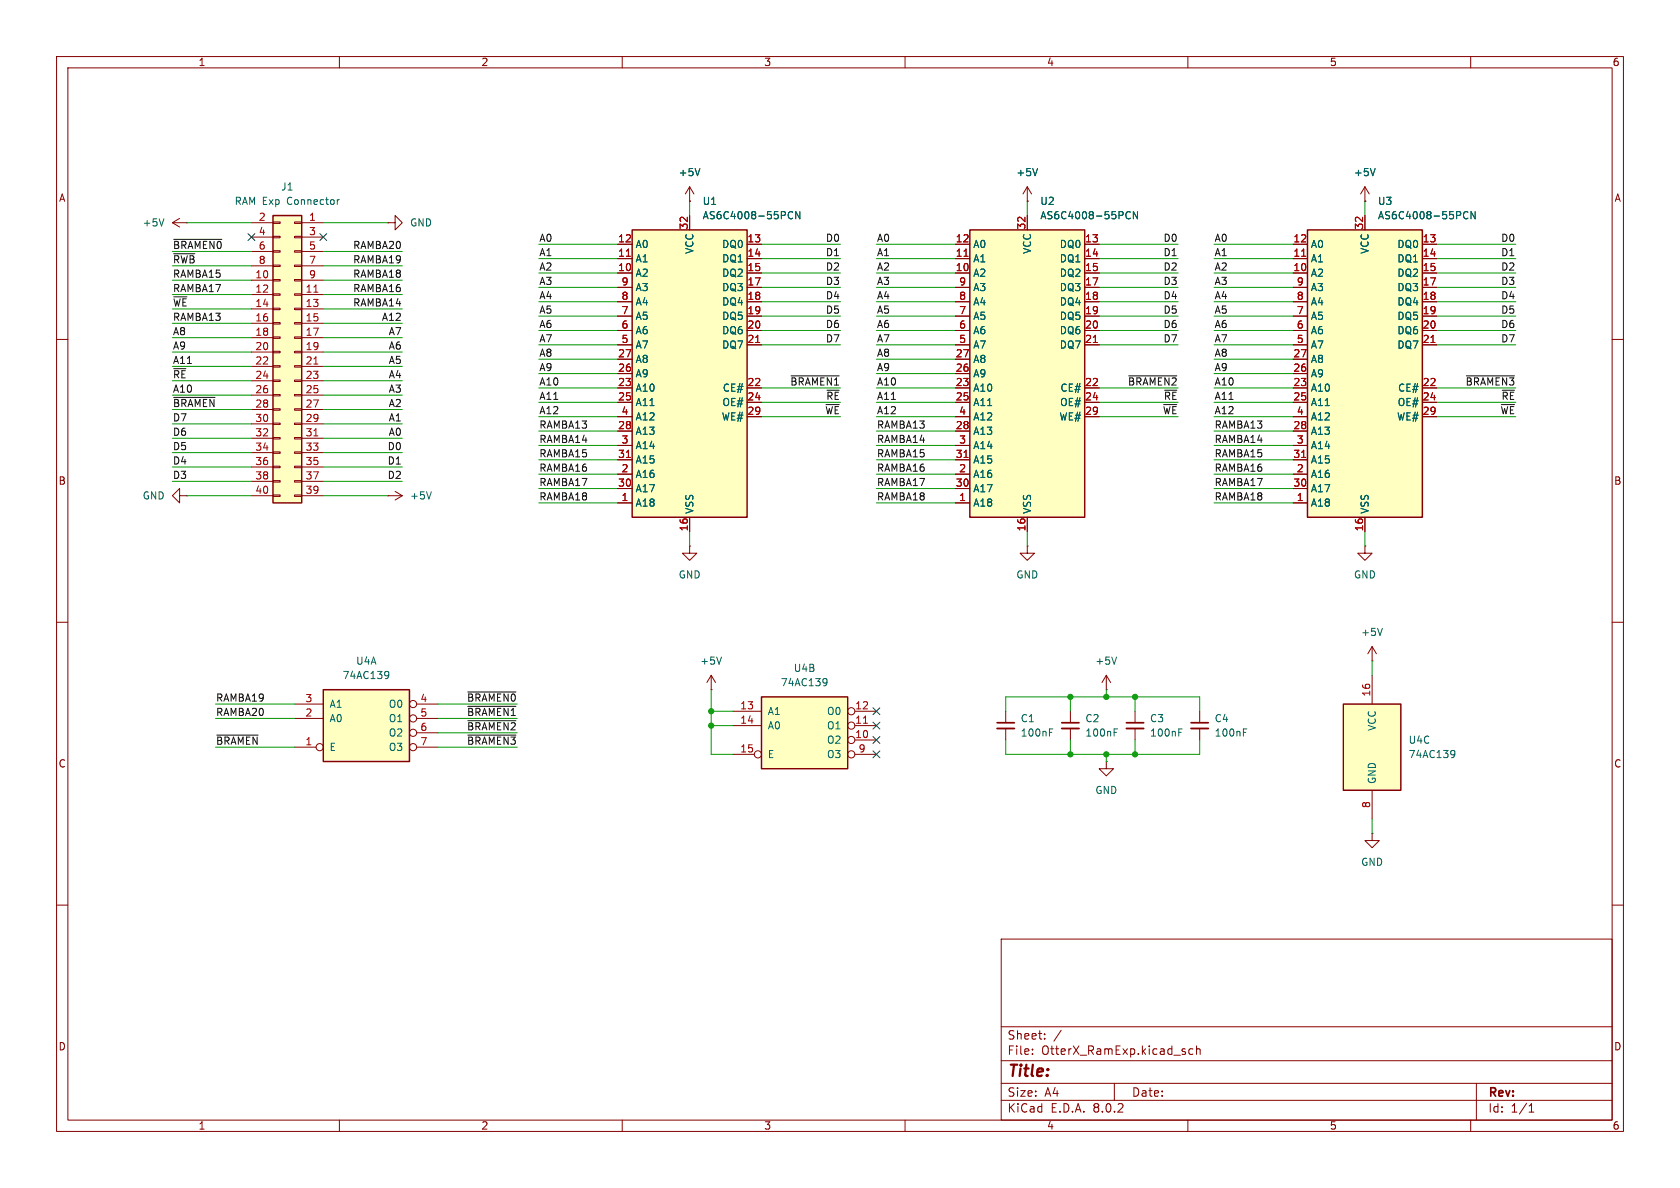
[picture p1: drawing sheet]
<svg xmlns="http://www.w3.org/2000/svg" width="297mm" height="210mm" viewBox="0 0 297 210" stroke-linecap="round" stroke-linejoin="round" font-family="sans-serif">
<g fill="none" stroke="#840000" stroke-width=".18">
<path d="M10 10h277v190h-277zM12 12h273v186h-273zM60 10v2M110 10v2M160 10v2M210 10v2M260 10v2M241.3 35.6h.1M241.3 33l-.8 1.3M241.3 33v2.6M241.3 33l.8 1.3M10 60h2"/>
<path d="M285 60h2M68.6 87.6h.1M68.6 87.6h2.5M69.8 86.9l1.3 .7M71.1 87.6l-1.3 .8M10 110h2M285 110h2M189.2 125.7v2.1M189.2 128.8v2M195.6 134.6v1.3h1.2l-1.2 1.3-1.3-1.3h1.3M195.6 134.6h.1M10 160h2"/>
<path d="M285 160h2M177 166h108v32h-108zM60 198v2M110 198v2M160 198v2M177 194.5h108M177 191.5h108M177 187.5h108M177 181.5h108M182.5 186.3v.1M182.5 185.5v.1M184.7 183.6v.1"/>
<path d="M184.7 182.8v.1M187.6 182.1l-1.3 2M197 191.5v3M210 198v2M210.9 185.5l-.4-.1-.3 .3v.4l.1 .2h.6M211.5 185.5l.2-.1 .4 .1 .1 .9M211.5 184.9v1.5M260 198v2M261 191.5v6.5M270.3 196.6h.9M270.3 195.5l.4-.4v1.5"/>
</g>
<path d="M243.1 29.8l-.4 1.3M76.3 86.9l-.5 1.3M197 129.5h.4M197 128.9h.6" fill="none" stroke="#006464" stroke-width=".18"/>
<path d="M187.7 128.8h3.1" fill="none" stroke="#840000" stroke-width=".33"/>
<path d="M187.7 127.8h3.1" fill="none" stroke="#840000" stroke-width=".3"/>
<path d="M134.6 123.2h15.3v12.7h-15.3z" fill="#ffffc2"/>
<path d="M134.6 123.2h15.3v12.7h-15.3z" fill="none" stroke="#840000" stroke-width=".25"/>
<g fill="none" stroke="#840000" stroke-width=".18">
<path d="M121.9 96.5v1.3h1.3l-1.3 1.3-1.3-1.3h1.3M121.9 96.5h.1M181.6 96.5v1.3h1.3l-1.3 1.3-1.3-1.3h1.3M181.6 96.5h.1M125.7 119.4l-.7 1.3M125.7 119.4v2.5M125.7 119.4l.8 1.3M195.6 119.4l-.8 1.3M195.6 119.4v2.5M195.6 119.4l.7 1.3M125.7 121.9h.1M129.5 128.3h5.1"/>
<path d="M129.5 125.7h5.1M129.5 133.4h3.8M151.1 130.8h3.8M151.1 128.3h3.8M151.1 125.7h3.8M151.1 133.4h3.8M195.6 121.9h.1"/>
<circle cx="134" cy="133.3" r=".63"/>
<circle cx="150.5" cy="125.7" r=".63"/>
<circle cx="150.5" cy="133.3" r=".63"/>
<circle cx="150.5" cy="128.3" r=".63"/>
<circle cx="150.5" cy="130.8" r=".63"/>
</g>
<path d="M152.6 127.9h.8" fill="none" stroke="#a90000" stroke-width=".18"/>
<path d="M127.5 116.1l-.4 1.3M145.7 120l.4 .1a.84 .84 0 0 1-.3 1.1M197.4 116.1l-.4 1.3M146.2 120.5l-.1 .2h-.4" fill="none" stroke="#006464" stroke-width=".18"/>
<path d="M57.1 121.9h15.3v12.7h-15.3z" fill="#ffffc2"/>
<path d="M57.1 121.9h15.3v12.7h-15.3z" fill="none" stroke="#840000" stroke-width=".25"/>
<g fill="none" stroke="#840000" stroke-width=".18">
<path d="M30.5 39.4l1.2 .7M30.5 39.4h2.5M31.7 38.6l-1.2 .8M33 39.4h.1M52.1 132.1h3.8M52.1 127h5M52.1 124.5h5M73.7 132.1h3.8M73.7 127h3.8M73.7 124.5h3.8M73.7 129.5h3.8"/>
<circle cx="56.5" cy="132.1" r=".63"/>
<circle cx="73" cy="124.5" r=".63"/>
<circle cx="73" cy="127" r=".63"/>
<circle cx="73" cy="132.1" r=".63"/>
<circle cx="73" cy="129.5" r=".63"/>
</g>
<path d="M29 38.7l-.4 1.2M68.2 118.7l.5 .1a.84 .84 0 0 1-.3 1.2M68.7 119.2l-.1 .2-.4 .1" fill="none" stroke="#006464" stroke-width=".18"/>
<path d="M171.4 40.6h20.4v50.8h-20.4z" fill="#ffffc2"/>
<path d="M171.4 40.6h20.4v50.8h-20.4z" fill="none" stroke="#840000" stroke-width=".25"/>
<g fill="none" stroke="#840000" stroke-width=".18">
<path d="M181.6 38.1v2.5M168.9 48.3h2.5M168.9 45.7h2.5M168.9 43.2h2.5M168.9 50.8h2.5M168.9 53.3h2.5M168.9 55.9h2.5M168.9 58.4h2.5M191.8 48.3h2.5M191.8 45.7h2.5M191.8 43.2h2.5M191.8 50.8h2.5"/>
<path d="M191.8 53.3h2.5M191.8 55.9h2.5M191.8 58.4h2.5M168.9 61h2.5M168.9 68.6h2.5M168.9 71.1h2.5M168.9 66h2.5M168.9 63.5h2.5M168.9 76.2h2.5M168.9 73.7h2.5M168.9 78.7h2.5M191.8 61h2.5"/>
<path d="M191.8 68.6h2.5M191.8 71.1h2.5M191.8 73.7h2.5M31.7 87.6v-1.2l-1.2 1.2 1.2 1.3v-1.3h1.3M33 87.6h.1M168.9 88.9h2.5M168.9 83.8h2.5M168.9 86.4h2.5M168.9 81.3h2.5M181.6 91.4v2.6M242.6 147.3v1.3h1.2l-1.2 1.3-1.3-1.3h1.3M242.6 147.3h.1"/>
</g>
<path d="M170.4 45.3h.7M193.3 60.5h.7M170.4 80.9h.7" fill="none" stroke="#a90000" stroke-width=".18"/>
<path d="M199.1 38.4l.4 .3 .3-.1M199.8 37.5l-.3-.1-.4 .3M201.1 37.4v1.3l-.7-1.3v1.3" fill="none" stroke="#006464" stroke-width=".18"/>
<path d="M237.5 124.5h10.1v15.2h-10.1z" fill="#ffffc2"/>
<path d="M237.5 124.5h10.1v15.2h-10.1z" fill="none" stroke="#840000" stroke-width=".25"/>
<path d="M242.6 119.4v5.1M242.6 139.7v5.1" fill="none" stroke="#840000" stroke-width=".18"/>
<path d="M256.7 132.7l.4 .1a.84 .84 0 0 1-.3 1.1M257.2 133.2l-.2 .2h-.3" fill="none" stroke="#006464" stroke-width=".18"/>
<path d="M231.1 40.6h20.4v50.8h-20.4z" fill="#ffffc2"/>
<path d="M231.1 40.6h20.4v50.8h-20.4z" fill="none" stroke="#840000" stroke-width=".25"/>
<g fill="none" stroke="#840000" stroke-width=".18">
<path d="M241.3 38.1v2.5M228.6 48.3h2.5M228.6 45.7h2.5M228.6 43.2h2.5M228.6 50.8h2.5M228.6 53.3h2.5M228.6 55.9h2.5M228.6 58.4h2.5M251.5 48.3h2.5M251.5 45.7h2.5M251.5 43.2h2.5M251.5 50.8h2.5"/>
<path d="M251.5 53.3h2.5M251.5 55.9h2.5M251.5 58.4h2.5M228.6 61h2.5M228.6 68.6h2.5M228.6 71.1h2.5M228.6 66h2.5M228.6 63.5h2.5M228.6 76.2h2.5M228.6 73.7h2.5M228.6 78.7h2.5M251.5 61h2.5"/>
<path d="M251.5 68.6h2.5M251.5 71.1h2.5M251.5 73.7h2.5M228.6 88.9h2.5M228.6 83.8h2.5M228.6 86.4h2.5M228.6 81.3h2.5M241.3 91.4v2.6M212.1 125.7v2.1M212.1 128.8v2"/>
</g>
<path d="M230.1 45.3h.7M253 60.5h.7M230.1 80.9h.7" fill="none" stroke="#a90000" stroke-width=".18"/>
<path d="M258.8 38.4l.3 .3 .4-.1M259.5 37.5l-.4-.1-.3 .3M260.8 37.4v1.3l-.7-1.3v1.3M219.8 129.5h.4M219.8 128.9h.6" fill="none" stroke="#006464" stroke-width=".18"/>
<path d="M210.6 128.8h3" fill="none" stroke="#840000" stroke-width=".33"/>
<path d="M210.6 127.8h3" fill="none" stroke="#840000" stroke-width=".3"/>
<path d="M48.3 38.1h5v50.8h-5z" fill="#ffffc2"/>
<g fill="none" stroke="#840000" stroke-width=".18">
<path d="M44.4 39.4h3.9M48.3 39.2h1.2v.3h-1.2zM52.1 39.2h1.2v.3h-1.2zM53.3 39.4h3.8M68.6 39.4h1.2v-1.3l1.3 1.3-1.3 1.2v-1.2M68.6 39.4h.1M44.4 49.5h3.9M44.4 52.1h3.9M44.4 54.6h3.9M44.4 57.2h3.9M44.4 59.7h3.9M44.4 41.9h3.9"/>
<path d="M44.4 44.5h3.9M44.4 47h3.9M48.3 59.6h1.2v.2h-1.2zM48.3 57h1.2v.3h-1.2zM48.3 54.5h1.2v.2h-1.2zM48.3 51.9h1.2v.3h-1.2zM48.3 49.4h1.2v.3h-1.2zM48.3 46.9h1.2v.2h-1.2zM48.3 44.3h1.2v.3h-1.2zM48.3 41.8h1.2v.2h-1.2zM52.1 59.6h1.2v.2h-1.2zM52.1 57h1.2v.3h-1.2z"/>
<path d="M52.1 54.5h1.2v.2h-1.2zM52.1 51.9h1.2v.3h-1.2zM52.1 49.4h1.2v.3h-1.2zM52.1 46.9h1.2v.2h-1.2zM52.1 44.3h1.2v.3h-1.2zM52.1 41.8h1.2v.2h-1.2zM53.3 49.5h3.8M53.3 52.1h3.8M53.3 54.6h3.8M53.3 57.2h3.8M53.3 59.7h3.8M53.3 41.9h3.8"/>
<path d="M53.3 44.5h3.8M53.3 47h3.8M44.4 62.2h3.9M44.4 64.8h3.9M44.4 67.3h3.9M44.4 69.9h3.9M44.4 72.4h3.9M44.4 74.9h3.9M44.4 77.5h3.9M48.3 79.9h1.2v.2h-1.2zM48.3 77.3h1.2v.3h-1.2zM48.3 74.8h1.2v.3h-1.2z"/>
<path d="M48.3 72.3h1.2v.2h-1.2zM48.3 69.7h1.2v.3h-1.2zM48.3 67.2h1.2v.2h-1.2zM48.3 64.6h1.2v.3h-1.2zM48.3 62.1h1.2v.3h-1.2zM52.1 79.9h1.2v.2h-1.2zM52.1 77.3h1.2v.3h-1.2zM52.1 74.8h1.2v.3h-1.2zM52.1 72.3h1.2v.2h-1.2zM52.1 69.7h1.2v.3h-1.2zM52.1 67.2h1.2v.2h-1.2zM52.1 64.6h1.2v.3h-1.2z"/>
<path d="M52.1 62.1h1.2v.3h-1.2zM53.3 62.2h3.8M53.3 64.8h3.8M53.3 67.3h3.8M53.3 69.9h3.8M53.3 72.4h3.8M53.3 74.9h3.8M53.3 77.5h3.8M44.4 80h3.9M44.4 82.6h3.9M44.4 85.1h3.9M44.4 87.6h3.9"/>
<path d="M48.3 87.5h1.2v.3h-1.2zM48.3 85h1.2v.2h-1.2zM48.3 82.4h1.2v.3h-1.2zM52.1 87.5h1.2v.3h-1.2zM52.1 85h1.2v.2h-1.2zM52.1 82.4h1.2v.3h-1.2zM53.3 80h3.8M53.3 82.6h3.8M53.3 85.1h3.8M53.3 87.6h3.8M177.8 125.7v2.1M177.8 128.8v2"/>
</g>
<path d="M48.3 38.1h5v50.8h-5z" fill="none" stroke="#840000" stroke-width=".25"/>
<path d="M55.5 51.7h.7M55.5 64.4h.7M55.5 77.1h.7" fill="none" stroke="#a90000" stroke-width=".18"/>
<path d="M60 35.3l-.4 .2M185.5 129.5h.5M185.5 128.9h.6" fill="none" stroke="#006464" stroke-width=".18"/>
<path d="M176.3 128.8h3" fill="none" stroke="#840000" stroke-width=".33"/>
<path d="M176.3 127.8h3" fill="none" stroke="#840000" stroke-width=".3"/>
<path d="M111.8 40.6h20.3v50.8h-20.3z" fill="#ffffc2"/>
<path d="M111.8 40.6h20.3v50.8h-20.3z" fill="none" stroke="#840000" stroke-width=".25"/>
<g fill="none" stroke="#840000" stroke-width=".18">
<path d="M121.9 35.6h.1M121.9 33v2.6M121.9 38.1v2.5M121.9 33l-.7 1.3M121.9 33l.8 1.3M181.6 35.6h.1M181.6 33l-.8 1.3M181.6 33v2.6M181.6 38.1v2.5M181.6 33l.8 1.3M241.3 35.6h.1M241.3 38.1v2.5"/>
<path d="M109.2 48.3h2.6M109.2 45.7h2.6M109.2 43.2h2.6M109.2 50.8h2.6M109.2 53.3h2.6M109.2 55.9h2.6M109.2 58.4h2.6M132.1 48.3h2.5M132.1 45.7h2.5M132.1 43.2h2.5M132.1 50.8h2.5M132.1 53.3h2.5"/>
<path d="M132.1 55.9h2.5M132.1 58.4h2.5M168.9 48.3h2.5M168.9 45.7h2.5M168.9 43.2h2.5M168.9 50.8h2.5M168.9 53.3h2.5M168.9 55.9h2.5M168.9 58.4h2.5M191.8 48.3h2.5M191.8 45.7h2.5M191.8 43.2h2.5"/>
<path d="M191.8 50.8h2.5M191.8 53.3h2.5M191.8 55.9h2.5M191.8 58.4h2.5M228.6 48.3h2.5M228.6 45.7h2.5M228.6 43.2h2.5M228.6 50.8h2.5M228.6 53.3h2.5M228.6 55.9h2.5M228.6 58.4h2.5M251.5 48.3h2.5"/>
<path d="M251.5 45.7h2.5M251.5 43.2h2.5M251.5 50.8h2.5M251.5 53.3h2.5M251.5 55.9h2.5M251.5 58.4h2.5M109.2 61h2.6M109.2 68.6h2.6M109.2 71.1h2.6M109.2 66h2.6M109.2 63.5h2.6M109.2 76.2h2.6"/>
<path d="M109.2 73.7h2.6M109.2 78.7h2.6M132.1 61h2.5M132.1 68.6h2.5M132.1 71.1h2.5M132.1 73.7h2.5M168.9 61h2.5M168.9 68.6h2.5M168.9 71.1h2.5M168.9 66h2.5M168.9 63.5h2.5M168.9 76.2h2.5"/>
<path d="M168.9 73.7h2.5M168.9 78.7h2.5M191.8 61h2.5M191.8 68.6h2.5M191.8 71.1h2.5M191.8 73.7h2.5M228.6 61h2.5M228.6 68.6h2.5M228.6 71.1h2.5M228.6 66h2.5M228.6 63.5h2.5M228.6 76.2h2.5"/>
<path d="M228.6 73.7h2.5M228.6 78.7h2.5M251.5 61h2.5M251.5 68.6h2.5M251.5 71.1h2.5M251.5 73.7h2.5M109.2 88.9h2.6M109.2 83.8h2.6M109.2 86.4h2.6M109.2 81.3h2.6M121.9 91.4v2.6M168.9 88.9h2.5"/>
<path d="M168.9 83.8h2.5M168.9 86.4h2.5M168.9 81.3h2.5M181.6 91.4v2.6M228.6 88.9h2.5M228.6 83.8h2.5M228.6 86.4h2.5M228.6 81.3h2.5M241.3 96.5v1.3h1.3l-1.3 1.3-1.3-1.3h1.3M241.3 96.5h.1M241.3 91.4v2.6M242.6 116.8h.1"/>
<path d="M242.6 114.3l-.8 1.3M242.6 114.3v2.5M242.6 114.3l.7 1.3M200.7 125.7v2.1M200.7 128.8v2"/>
</g>
<path d="M110.7 45.3h.8M170.4 45.3h.7M230.1 45.3h.7M133.6 60.5h.7M193.3 60.5h.7M253 60.5h.7M110.7 80.9h.8M170.4 80.9h.7M230.1 80.9h.7" fill="none" stroke="#a90000" stroke-width=".18"/>
<g fill="none" stroke="#006464" stroke-width=".18">
<path d="M123.7 29.8l-.4 1.3M139.4 38.4l.4 .3 .3-.1M140.1 37.5l-.3-.1-.4 .3M141.4 37.4v1.3l-.7-1.3v1.3M183.4 29.8l-.4 1.3M199.1 38.4l.4 .3 .3-.1M199.8 37.5l-.3-.1-.4 .3M201.1 37.4v1.3l-.7-1.3v1.3M243.1 29.8l-.4 1.3M258.8 38.4l.3 .3 .4-.1M259.5 37.5l-.4-.1-.3 .3M260.8 37.4v1.3l-.7-1.3v1.3"/>
<path d="M244.4 111.1l-.4 1.2M208.4 129.5h.4M208.4 128.9h.6"/>
</g>
<path d="M199.1 128.8h3.1" fill="none" stroke="#840000" stroke-width=".33"/>
<path d="M199.1 127.8h3.1" fill="none" stroke="#840000" stroke-width=".3"/>
<path d="M30.7 44.9h3.7M30.7 42.3h8.5M30.7 70.3h7.3M139.8 66.4h8.6M199.5 66.4h8.6M259.2 66.4h8.5M38.3 129.9h7.3M82.7 129.9h8.5M82.7 122.3h8.5M82.7 124.9h8.5M82.7 127.4h8.5" fill="none" stroke="#0f0f0f" stroke-width=".18"/>
<g fill="none" stroke="#009600" stroke-width=".18">
<path d="M33 39.4h11.4M57.1 39.4h11.5M121.9 35.6v2.5M181.6 35.6v2.5M241.3 35.6v2.5M30.5 49.5h13.9M30.5 47h13.9M30.5 44.5h13.9M30.5 59.7h13.9M30.5 52.1h13.9M30.5 54.6h13.9M30.5 57.2h13.9"/>
<path d="M57.1 49.5h14M57.1 47h14M57.1 44.5h14M57.1 59.7h14M57.1 52.1h14M57.1 54.6h14M57.1 57.2h14M95.2 55.9h14M95.2 58.4h14M95.2 53.3h14M95.2 50.8h14M95.2 45.7h14"/>
<path d="M95.2 43.2h14M95.2 48.3h14M134.6 55.9h14M134.6 58.4h14M134.6 53.3h14M134.6 50.8h14M134.6 45.7h14M134.6 43.2h14M134.6 48.3h14M154.9 55.9h14M154.9 58.4h14M154.9 53.3h14"/>
<path d="M154.9 50.8h14M154.9 45.7h14M154.9 43.2h14M154.9 48.3h14M194.3 55.9h14M194.3 58.4h14M194.3 53.3h14M194.3 50.8h14M194.3 45.7h14M194.3 43.2h14M194.3 48.3h14M214.6 55.9h14"/>
<path d="M214.6 58.4h14M214.6 53.3h14M214.6 50.8h14M214.6 45.7h14M214.6 43.2h14M214.6 48.3h14M254 55.9h14M254 58.4h14M254 53.3h14M254 50.8h14M254 45.7h14M254 43.2h14"/>
<path d="M254 48.3h14M30.5 67.3h13.9M30.5 72.4h13.9M30.5 77.5h13.9M30.5 64.8h13.9M30.5 74.9h13.9M30.5 69.9h13.9M30.5 62.2h13.9M57.1 67.3h14M57.1 72.4h14M57.1 77.5h14M57.1 64.8h14"/>
<path d="M57.1 74.9h14M57.1 69.9h14M57.1 62.2h14M95.2 78.7h14M95.2 63.5h14M95.2 61h14M95.2 66h14M95.2 76.2h14M95.2 73.7h14M95.2 71.1h14M95.2 68.6h14M134.6 61h14"/>
<path d="M134.6 73.7h14M134.6 71.1h14M134.6 68.6h14M154.9 78.7h14M154.9 63.5h14M154.9 61h14M154.9 66h14M154.9 76.2h14M154.9 73.7h14M154.9 71.1h14M154.9 68.6h14M194.3 61h14"/>
<path d="M194.3 73.7h14M194.3 71.1h14M194.3 68.6h14M214.6 78.7h14M214.6 63.5h14M214.6 61h14M214.6 66h14M214.6 76.2h14M214.6 73.7h14M214.6 71.1h14M214.6 68.6h14M254 61h14"/>
<path d="M254 73.7h14M254 71.1h14M254 68.6h14M30.5 85.1h13.9M30.5 80h13.9M30.5 82.6h13.9M33 87.6h11.4M57.1 87.6h11.5M57.1 85.1h14M57.1 80h14M57.1 82.6h14M95.2 81.3h14"/>
<path d="M95.2 86.4h14M95.2 88.9h14M95.2 83.8h14M121.9 94v2.5M154.9 81.3h14M154.9 86.4h14M154.9 88.9h14M154.9 83.8h14M181.6 94v2.5M214.6 81.3h14M214.6 86.4h14M214.6 88.9h14"/>
<path d="M214.6 83.8h14M241.3 94v2.5M242.6 116.8v2.6M38.1 132.1h14M38.1 127h14M38.1 124.5h14M77.5 132.1h13.9M77.5 129.5h13.9M77.5 127h13.9M77.5 124.5h13.9M125.7 121.9v11.5h3.8M125.7 128.3h3.8"/>
<path d="M125.7 125.7h3.8M177.8 125.7v-2.5h34.3v2.5M177.8 130.8v2.6h34.3v-2.6M189.2 123.2v2.5M189.2 130.8v2.6M195.6 121.9v1.3M195.6 133.4v1.2M200.7 123.2v2.5M200.7 130.8v2.6M242.6 144.8v2.5"/>
</g>
<path d="M43.8 41.3l1.3 1.2M45.1 41.3l-1.3 1.2M56.5 41.3l1.3 1.2M57.8 41.3l-1.3 1.2M154.3 130.2l1.2 1.2M154.3 127.7l1.2 1.2M154.3 125.1l1.2 1.2M154.3 132.7l1.2 1.3M155.5 130.2l-1.2 1.2M155.5 127.7l-1.2 1.2M155.5 125.1l-1.2 1.2M155.5 132.7l-1.2 1.3" fill="none" stroke="#000084" stroke-width=".18"/>
<g fill="#009600" stroke="#009600" stroke-width=".18">
<circle cx="189.2" cy="123.2" r=".46"/>
<circle cx="189.2" cy="133.4" r=".46"/>
<circle cx="200.7" cy="123.2" r=".46"/>
<circle cx="195.6" cy="123.2" r=".46"/>
<circle cx="195.6" cy="133.4" r=".46"/>
<circle cx="200.7" cy="133.4" r=".46"/>
<circle cx="125.7" cy="128.3" r=".46"/>
<circle cx="125.7" cy="125.7" r=".46"/>
</g>
<text font-size="2.8" fill="#840000" x="178" y="190.9">Title:</text>
<g font-size="2.1" fill="#840000">
<text x="178" y="184">Sheet:</text>
<text x="178" y="186.7">File:</text>
<text x="184.1" y="186.7">OtterX_RamExp.kicad_sch</text>
<text x="178" y="196.9">KiCad</text>
<text x="178" y="194.1">Size:</text>
<text x="184.7" y="194.1">A4</text>
<text x="185.7" y="196.9">E.D.A.</text>
<text x="193.3" y="196.9">8.0.2</text>
<text x="200" y="194.1">Date:</text>
<text x="263" y="194.3">Rev:</text>
<text x="263" y="196.9">Id:</text>
<text x="267.1" y="196.9">1/1</text>
</g>
<g font-size="1.8" fill="#840000">
<text x="35" y="11.9">1</text>
<text x="85" y="11.9">2</text>
<text x="135" y="11.9">3</text>
<text x="185" y="11.9">4</text>
<text x="235" y="11.9">5</text>
<text x="285" y="11.9">6</text>
<text x="10.3" y="35.9">A</text>
<text x="285.3" y="35.9">A</text>
<text x="10.3" y="85.9">B</text>
<text x="285.3" y="85.9">B</text>
<text x="10.3" y="135.9">C</text>
<text x="285.3" y="135.9">C</text>
<text x="10.3" y="185.9">D</text>
<text x="285.3" y="185.9">D</text>
<text x="35" y="199.9">1</text>
<text x="85" y="199.9">2</text>
<text x="135" y="199.9">3</text>
<text x="185" y="199.9">4</text>
<text x="235" y="199.9">5</text>
<text x="285" y="199.9">6</text>
</g>
<g font-size="1.8" fill="#006464">
<text x="49.6" y="33.9">J1</text>
<text x="119.9" y="31.3">+5V</text>
<text x="179.6" y="31.3">+5V</text>
<text x="239.3" y="31.3">+5V</text>
<text x="25.1" y="40.2">+5V</text>
<text x="41.4" y="36.4">RAM Exp</text>
<text x="50.9" y="36.4">Connector</text>
<text x="72.4" y="40.2">GND</text>
<text x="124.1" y="36.4">U1</text>
<text x="124.1" y="39">AS6C4008-55PCN</text>
<text x="183.8" y="36.4">U2</text>
<text x="183.8" y="39">AS6C4008-55PCN</text>
<text x="243.5" y="36.4">U3</text>
<text x="243.5" y="39">AS6C4008-55PCN</text>
<text x="112.3" y="46.6">A1</text>
<text x="112.3" y="44">A0</text>
<text x="122.8" y="45" transform="rotate(-90 122.8 45)">VCC</text>
<text x="127.6" y="44">DQ0</text>
<text x="127.6" y="46.6">DQ1</text>
<text x="172" y="46.6">A1</text>
<text x="172" y="44">A0</text>
<text x="182.5" y="45" transform="rotate(-90 182.5 45)">VCC</text>
<text x="187.2" y="44">DQ0</text>
<text x="187.2" y="46.6">DQ1</text>
<text x="231.6" y="46.6">A1</text>
<text x="231.6" y="44">A0</text>
<text x="242.2" y="45" transform="rotate(-90 242.2 45)">VCC</text>
<text x="246.9" y="44">DQ0</text>
<text x="246.9" y="46.6">DQ1</text>
<text x="112.3" y="49.1">A2</text>
<text x="112.3" y="51.7">A3</text>
<text x="127.6" y="49.1">DQ2</text>
<text x="127.6" y="51.7">DQ3</text>
<text x="172" y="49.1">A2</text>
<text x="172" y="51.7">A3</text>
<text x="187.2" y="49.1">DQ2</text>
<text x="187.2" y="51.7">DQ3</text>
<text x="231.6" y="49.1">A2</text>
<text x="231.6" y="51.7">A3</text>
<text x="246.9" y="49.1">DQ2</text>
<text x="246.9" y="51.7">DQ3</text>
<text x="112.3" y="59.3">A6</text>
<text x="112.3" y="56.7">A5</text>
<text x="112.3" y="54.2">A4</text>
<text x="127.6" y="54.2">DQ4</text>
<text x="127.6" y="56.7">DQ5</text>
<text x="127.6" y="59.3">DQ6</text>
<text x="172" y="59.3">A6</text>
<text x="172" y="56.7">A5</text>
<text x="172" y="54.2">A4</text>
<text x="187.2" y="54.2">DQ4</text>
<text x="187.2" y="56.7">DQ5</text>
<text x="187.2" y="59.3">DQ6</text>
<text x="231.6" y="59.3">A6</text>
<text x="231.6" y="56.7">A5</text>
<text x="231.6" y="54.2">A4</text>
<text x="246.9" y="54.2">DQ4</text>
<text x="246.9" y="56.7">DQ5</text>
<text x="246.9" y="59.3">DQ6</text>
<text x="112.3" y="64.4">A8</text>
<text x="112.3" y="61.8">A7</text>
<text x="127.6" y="61.8">DQ7</text>
<text x="172" y="64.4">A8</text>
<text x="172" y="61.8">A7</text>
<text x="187.2" y="61.8">DQ7</text>
<text x="231.6" y="64.4">A8</text>
<text x="231.6" y="61.8">A7</text>
<text x="246.9" y="61.8">DQ7</text>
<text x="112.3" y="69.4">A10</text>
<text x="112.3" y="72">A11</text>
<text x="112.3" y="66.9">A9</text>
<text x="127.6" y="72">OE#</text>
<text x="127.7" y="69.4">CE#</text>
<text x="172" y="69.4">A10</text>
<text x="172" y="72">A11</text>
<text x="172" y="66.9">A9</text>
<text x="187.3" y="72">OE#</text>
<text x="187.4" y="69.4">CE#</text>
<text x="231.6" y="69.4">A10</text>
<text x="231.6" y="72">A11</text>
<text x="231.6" y="66.9">A9</text>
<text x="247" y="72">OE#</text>
<text x="247.1" y="69.4">CE#</text>
<text x="112.3" y="77.1">A13</text>
<text x="112.3" y="74.5">A12</text>
<text x="127.5" y="74.5">WE#</text>
<text x="172" y="77.1">A13</text>
<text x="172" y="74.5">A12</text>
<text x="187.2" y="74.5">WE#</text>
<text x="231.6" y="77.1">A13</text>
<text x="231.6" y="74.5">A12</text>
<text x="246.9" y="74.5">WE#</text>
<text x="112.3" y="79.6">A14</text>
<text x="112.3" y="82.1">A15</text>
<text x="172" y="79.6">A14</text>
<text x="172" y="82.1">A15</text>
<text x="231.6" y="79.6">A14</text>
<text x="231.6" y="82.1">A15</text>
<text x="25.1" y="88.5">GND</text>
<text x="72.4" y="88.5">+5V</text>
<text x="112.3" y="89.8">A18</text>
<text x="112.3" y="84.7">A16</text>
<text x="112.3" y="87.2">A17</text>
<text x="172" y="89.8">A18</text>
<text x="172" y="84.7">A16</text>
<text x="172" y="87.2">A17</text>
<text x="231.6" y="89.8">A18</text>
<text x="231.6" y="84.7">A16</text>
<text x="231.6" y="87.2">A17</text>
<text x="122.8" y="90.9" transform="rotate(-90 122.8 90.9)">VSS</text>
<text x="182.5" y="90.9" transform="rotate(-90 182.5 90.9)">VSS</text>
<text x="242.2" y="90.9" transform="rotate(-90 242.2 90.9)">VSS</text>
<text x="119.9" y="102.5">GND</text>
<text x="179.6" y="102.5">GND</text>
<text x="239.3" y="102.5">GND</text>
<text x="240.5" y="112.6">+5V</text>
<text x="62.9" y="117.7">U4A</text>
<text x="123.7" y="117.7">+5V</text>
<text x="140.2" y="119">U4B</text>
<text x="193.5" y="117.7">+5V</text>
<text x="58.2" y="125.3">A1</text>
<text x="60.5" y="120.2">74AC139</text>
<text x="68.6" y="125.3">O0</text>
<text x="137.9" y="121.5">74AC139</text>
<text x="58.2" y="127.9">A0</text>
<text x="68.6" y="127.9">O1</text>
<text x="68.6" y="130.4">O2</text>
<text x="135.6" y="126.6">A1</text>
<text x="135.6" y="129.1">A0</text>
<text x="146.1" y="131.7">O2</text>
<text x="146.1" y="129.1">O1</text>
<text x="146.1" y="126.6">O0</text>
<text x="180.3" y="127.9">C1</text>
<text x="180.3" y="130.4">100nF</text>
<text x="191.8" y="127.9">C2</text>
<text x="191.8" y="130.4">100nF</text>
<text x="203.2" y="127.9">C3</text>
<text x="203.2" y="130.4">100nF</text>
<text x="214.6" y="127.9">C4</text>
<text x="214.6" y="130.4">100nF</text>
<text x="243.4" y="129.3" transform="rotate(-90 243.4 129.3)">VCC</text>
<text x="248.9" y="131.7">U4C</text>
<text x="58.2" y="132.9">E</text>
<text x="68.6" y="132.9">O3</text>
<text x="135.6" y="134.2">E</text>
<text x="146.1" y="134.2">O3</text>
<text x="248.9" y="134.2">74AC139</text>
<text x="193.5" y="140.6">GND</text>
<text x="243.4" y="138.7" transform="rotate(-90 243.4 138.7)">GND</text>
<text x="240.5" y="153.3">GND</text>
</g>
<g font-size="1.8" fill="#a90000">
<text x="45.6" y="39.1">2</text>
<text x="45.6" y="41.7">4</text>
<text x="54.5" y="39.1">1</text>
<text x="54.5" y="41.7">3</text>
<text x="121.7" y="40.7" transform="rotate(-90 121.7 40.7)">32</text>
<text x="181.4" y="40.7" transform="rotate(-90 181.4 40.7)">32</text>
<text x="241" y="40.7" transform="rotate(-90 241 40.7)">32</text>
<text x="45.6" y="44.2">6</text>
<text x="45.6" y="46.7">8</text>
<text x="54.5" y="44.2">5</text>
<text x="54.5" y="46.7">7</text>
<text x="109.2" y="45.5">11</text>
<text x="109.2" y="42.9">12</text>
<text x="132" y="42.9">13</text>
<text x="132" y="45.5">14</text>
<text x="168.9" y="45.5">11</text>
<text x="168.9" y="42.9">12</text>
<text x="191.7" y="42.9">13</text>
<text x="191.7" y="45.5">14</text>
<text x="228.6" y="45.5">11</text>
<text x="228.6" y="42.9">12</text>
<text x="251.4" y="42.9">13</text>
<text x="251.4" y="45.5">14</text>
<text x="45" y="49.3">10</text>
<text x="45" y="51.8">12</text>
<text x="53.9" y="51.8">11</text>
<text x="54.5" y="49.3">9</text>
<text x="109.2" y="48">10</text>
<text x="109.8" y="53.1">8</text>
<text x="109.8" y="50.5">9</text>
<text x="132" y="48">15</text>
<text x="132" y="50.5">17</text>
<text x="132" y="53.1">18</text>
<text x="168.9" y="48">10</text>
<text x="169.5" y="53.1">8</text>
<text x="169.5" y="50.5">9</text>
<text x="191.7" y="48">15</text>
<text x="191.7" y="50.5">17</text>
<text x="191.7" y="53.1">18</text>
<text x="228.6" y="48">10</text>
<text x="229.2" y="53.1">8</text>
<text x="229.2" y="50.5">9</text>
<text x="251.4" y="48">15</text>
<text x="251.4" y="50.5">17</text>
<text x="251.4" y="53.1">18</text>
<text x="45" y="54.4">14</text>
<text x="45" y="56.9">16</text>
<text x="45" y="59.4">18</text>
<text x="53.9" y="54.4">13</text>
<text x="53.9" y="56.9">15</text>
<text x="53.9" y="59.4">17</text>
<text x="109.8" y="58.2">6</text>
<text x="109.8" y="55.6">7</text>
<text x="132" y="55.6">19</text>
<text x="132" y="58.2">20</text>
<text x="169.5" y="58.2">6</text>
<text x="169.5" y="55.6">7</text>
<text x="191.7" y="55.6">19</text>
<text x="191.7" y="58.2">20</text>
<text x="229.2" y="58.2">6</text>
<text x="229.2" y="55.6">7</text>
<text x="251.4" y="55.6">19</text>
<text x="251.4" y="58.2">20</text>
<text x="45" y="62">20</text>
<text x="45" y="64.5">22</text>
<text x="53.9" y="62">19</text>
<text x="53.9" y="64.5">21</text>
<text x="109.2" y="65.8">26</text>
<text x="109.2" y="63.2">27</text>
<text x="109.8" y="60.7">5</text>
<text x="132" y="60.7">21</text>
<text x="168.9" y="65.8">26</text>
<text x="168.9" y="63.2">27</text>
<text x="169.5" y="60.7">5</text>
<text x="191.7" y="60.7">21</text>
<text x="228.6" y="65.8">26</text>
<text x="228.6" y="63.2">27</text>
<text x="229.2" y="60.7">5</text>
<text x="251.4" y="60.7">21</text>
<text x="45" y="67.1">24</text>
<text x="45" y="69.6">26</text>
<text x="53.9" y="67.1">23</text>
<text x="53.9" y="69.6">25</text>
<text x="109.2" y="68.3">23</text>
<text x="109.2" y="70.9">25</text>
<text x="132" y="68.3">22</text>
<text x="132" y="70.9">24</text>
<text x="168.9" y="68.3">23</text>
<text x="168.9" y="70.9">25</text>
<text x="191.7" y="68.3">22</text>
<text x="191.7" y="70.9">24</text>
<text x="228.6" y="68.3">23</text>
<text x="228.6" y="70.9">25</text>
<text x="251.4" y="68.3">22</text>
<text x="251.4" y="70.9">24</text>
<text x="45" y="72.1">28</text>
<text x="45" y="74.7">30</text>
<text x="45" y="77.2">32</text>
<text x="53.9" y="72.1">27</text>
<text x="53.9" y="74.7">29</text>
<text x="53.9" y="77.2">31</text>
<text x="109.2" y="75.9">28</text>
<text x="109.8" y="73.4">4</text>
<text x="132" y="73.4">29</text>
<text x="168.9" y="75.9">28</text>
<text x="169.5" y="73.4">4</text>
<text x="191.7" y="73.4">29</text>
<text x="228.6" y="75.9">28</text>
<text x="229.2" y="73.4">4</text>
<text x="251.4" y="73.4">29</text>
<text x="45" y="79.8">34</text>
<text x="45" y="82.3">36</text>
<text x="53.9" y="79.8">33</text>
<text x="53.9" y="82.3">35</text>
<text x="109.2" y="81">31</text>
<text x="109.8" y="83.6">2</text>
<text x="109.8" y="78.5">3</text>
<text x="168.9" y="81">31</text>
<text x="169.5" y="83.6">2</text>
<text x="169.5" y="78.5">3</text>
<text x="228.6" y="81">31</text>
<text x="229.2" y="83.6">2</text>
<text x="229.2" y="78.5">3</text>
<text x="45" y="84.8">38</text>
<text x="45" y="87.4">40</text>
<text x="53.9" y="84.8">37</text>
<text x="53.9" y="87.4">39</text>
<text x="109.2" y="86.1">30</text>
<text x="109.8" y="88.6">1</text>
<text x="168.9" y="86.1">30</text>
<text x="169.5" y="88.6">1</text>
<text x="228.6" y="86.1">30</text>
<text x="229.2" y="88.6">1</text>
<text x="121.7" y="94" transform="rotate(-90 121.7 94)">16</text>
<text x="181.4" y="94" transform="rotate(-90 181.4 94)">16</text>
<text x="241" y="94" transform="rotate(-90 241 94)">16</text>
<text x="53.9" y="124.2">3</text>
<text x="74.2" y="124.2">4</text>
<text x="130.8" y="125.5">13</text>
<text x="151.1" y="125.5">12</text>
<text x="242.3" y="123.2" transform="rotate(-90 242.3 123.2)">16</text>
<text x="53.9" y="131.8">1</text>
<text x="53.9" y="126.7">2</text>
<text x="74.2" y="126.7">5</text>
<text x="74.2" y="129.3">6</text>
<text x="74.2" y="131.8">7</text>
<text x="130.8" y="128">14</text>
<text x="151.1" y="130.6">10</text>
<text x="151.1" y="128">11</text>
<text x="130.8" y="133.1">15</text>
<text x="151.7" y="133.1">9</text>
<text x="242.3" y="142.9" transform="rotate(-90 242.3 142.9)">8</text>
</g>
<g font-size="1.8" fill="#0f0f0f">
<text x="30.5" y="46.6">~{RWB}</text>
<text x="30.5" y="44.1">~{BRAMEN0}</text>
<text x="62.3" y="44.1">RAMBA20</text>
<text x="62.3" y="46.6">RAMBA19</text>
<text x="95.2" y="47.9">A2</text>
<text x="95.2" y="45.4">A1</text>
<text x="95.2" y="42.8">A0</text>
<text x="145.9" y="42.8">D0</text>
<text x="145.9" y="47.9">D2</text>
<text x="145.9" y="45.4">D1</text>
<text x="154.9" y="42.8">A0</text>
<text x="154.9" y="45.4">A1</text>
<text x="154.9" y="47.9">A2</text>
<text x="205.6" y="45.4">D1</text>
<text x="205.6" y="47.9">D2</text>
<text x="205.6" y="42.8">D0</text>
<text x="214.6" y="42.8">A0</text>
<text x="214.6" y="45.4">A1</text>
<text x="214.6" y="47.9">A2</text>
<text x="265.3" y="45.4">D1</text>
<text x="265.3" y="42.8">D0</text>
<text x="265.3" y="47.9">D2</text>
<text x="30.5" y="51.7">RAMBA17</text>
<text x="30.5" y="49.2">RAMBA15</text>
<text x="62.3" y="51.7">RAMBA16</text>
<text x="62.3" y="49.2">RAMBA18</text>
<text x="95.2" y="50.5">A3</text>
<text x="95.2" y="53">A4</text>
<text x="145.9" y="53">D4</text>
<text x="145.9" y="50.5">D3</text>
<text x="154.9" y="53">A4</text>
<text x="154.9" y="50.5">A3</text>
<text x="205.6" y="50.5">D3</text>
<text x="205.6" y="53">D4</text>
<text x="214.6" y="50.5">A3</text>
<text x="214.6" y="53">A4</text>
<text x="265.3" y="53">D4</text>
<text x="265.3" y="50.5">D3</text>
<text x="30.5" y="56.8">RAMBA13</text>
<text x="30.5" y="54.3">~{WE}</text>
<text x="30.5" y="59.3">A8</text>
<text x="62.3" y="54.3">RAMBA14</text>
<text x="67.4" y="56.8">A12</text>
<text x="68.6" y="59.3">A7</text>
<text x="95.2" y="55.5">A5</text>
<text x="95.2" y="58.1">A6</text>
<text x="145.9" y="58.1">D6</text>
<text x="145.9" y="55.5">D5</text>
<text x="154.9" y="58.1">A6</text>
<text x="154.9" y="55.5">A5</text>
<text x="205.6" y="58.1">D6</text>
<text x="205.6" y="55.5">D5</text>
<text x="214.6" y="55.5">A5</text>
<text x="214.6" y="58.1">A6</text>
<text x="265.3" y="58.1">D6</text>
<text x="265.3" y="55.5">D5</text>
<text x="30.5" y="61.9">A9</text>
<text x="30.5" y="64.4">A11</text>
<text x="68.6" y="61.9">A6</text>
<text x="68.6" y="64.4">A5</text>
<text x="95.2" y="65.7">A9</text>
<text x="95.2" y="60.6">A7</text>
<text x="95.2" y="63.2">A8</text>
<text x="145.9" y="60.6">D7</text>
<text x="154.9" y="63.2">A8</text>
<text x="154.9" y="65.7">A9</text>
<text x="154.9" y="60.6">A7</text>
<text x="205.6" y="60.6">D7</text>
<text x="214.6" y="60.6">A7</text>
<text x="214.6" y="63.2">A8</text>
<text x="214.6" y="65.7">A9</text>
<text x="265.3" y="60.6">D7</text>
<text x="30.5" y="69.5">A10</text>
<text x="30.5" y="67">~{RE}</text>
<text x="68.6" y="69.5">A3</text>
<text x="68.6" y="67">A4</text>
<text x="95.2" y="70.8">A11</text>
<text x="95.2" y="68.2">A10</text>
<text x="139.6" y="68.2">~{BRAMEN1}</text>
<text x="146" y="70.8">~{RE}</text>
<text x="154.9" y="68.2">A10</text>
<text x="154.9" y="70.8">A11</text>
<text x="199.3" y="68.2">~{BRAMEN2}</text>
<text x="205.7" y="70.8">~{RE}</text>
<text x="214.6" y="68.2">A10</text>
<text x="214.6" y="70.8">A11</text>
<text x="259" y="68.2">~{BRAMEN3}</text>
<text x="265.3" y="70.8">~{RE}</text>
<text x="30.5" y="72">~{BRAMEN}</text>
<text x="30.5" y="74.6">D7</text>
<text x="30.5" y="77.1">D6</text>
<text x="68.6" y="74.6">A1</text>
<text x="68.6" y="72">A2</text>
<text x="68.6" y="77.1">A0</text>
<text x="95.2" y="75.9">RAMBA13</text>
<text x="95.2" y="73.3">A12</text>
<text x="145.8" y="73.3">~{WE}</text>
<text x="154.9" y="73.3">A12</text>
<text x="154.9" y="75.9">RAMBA13</text>
<text x="205.5" y="73.3">~{WE}</text>
<text x="214.6" y="73.3">A12</text>
<text x="214.6" y="75.9">RAMBA13</text>
<text x="265.2" y="73.3">~{WE}</text>
<text x="30.5" y="82.2">D4</text>
<text x="30.5" y="79.7">D5</text>
<text x="68.4" y="79.7">D0</text>
<text x="68.4" y="82.2">D1</text>
<text x="95.2" y="83.5">RAMBA16</text>
<text x="95.2" y="80.9">RAMBA15</text>
<text x="95.2" y="78.4">RAMBA14</text>
<text x="154.9" y="80.9">RAMBA15</text>
<text x="154.9" y="78.4">RAMBA14</text>
<text x="154.9" y="83.5">RAMBA16</text>
<text x="214.6" y="80.9">RAMBA15</text>
<text x="214.6" y="78.4">RAMBA14</text>
<text x="214.6" y="83.5">RAMBA16</text>
<text x="30.5" y="84.7">D3</text>
<text x="68.4" y="84.7">D2</text>
<text x="95.2" y="88.6">RAMBA18</text>
<text x="95.2" y="86">RAMBA17</text>
<text x="154.9" y="88.6">RAMBA18</text>
<text x="154.9" y="86">RAMBA17</text>
<text x="214.6" y="86">RAMBA17</text>
<text x="214.6" y="88.6">RAMBA18</text>
<text x="38.1" y="124.1">RAMBA19</text>
<text x="82.5" y="124.1">~{BRAMEN0}</text>
<text x="38.1" y="131.7">~{BRAMEN}</text>
<text x="38.1" y="126.7">RAMBA20</text>
<text x="82.5" y="126.7">~{BRAMEN1}</text>
<text x="82.5" y="131.7">~{BRAMEN3}</text>
<text x="82.5" y="129.2">~{BRAMEN2}</text>
</g>
</svg>
